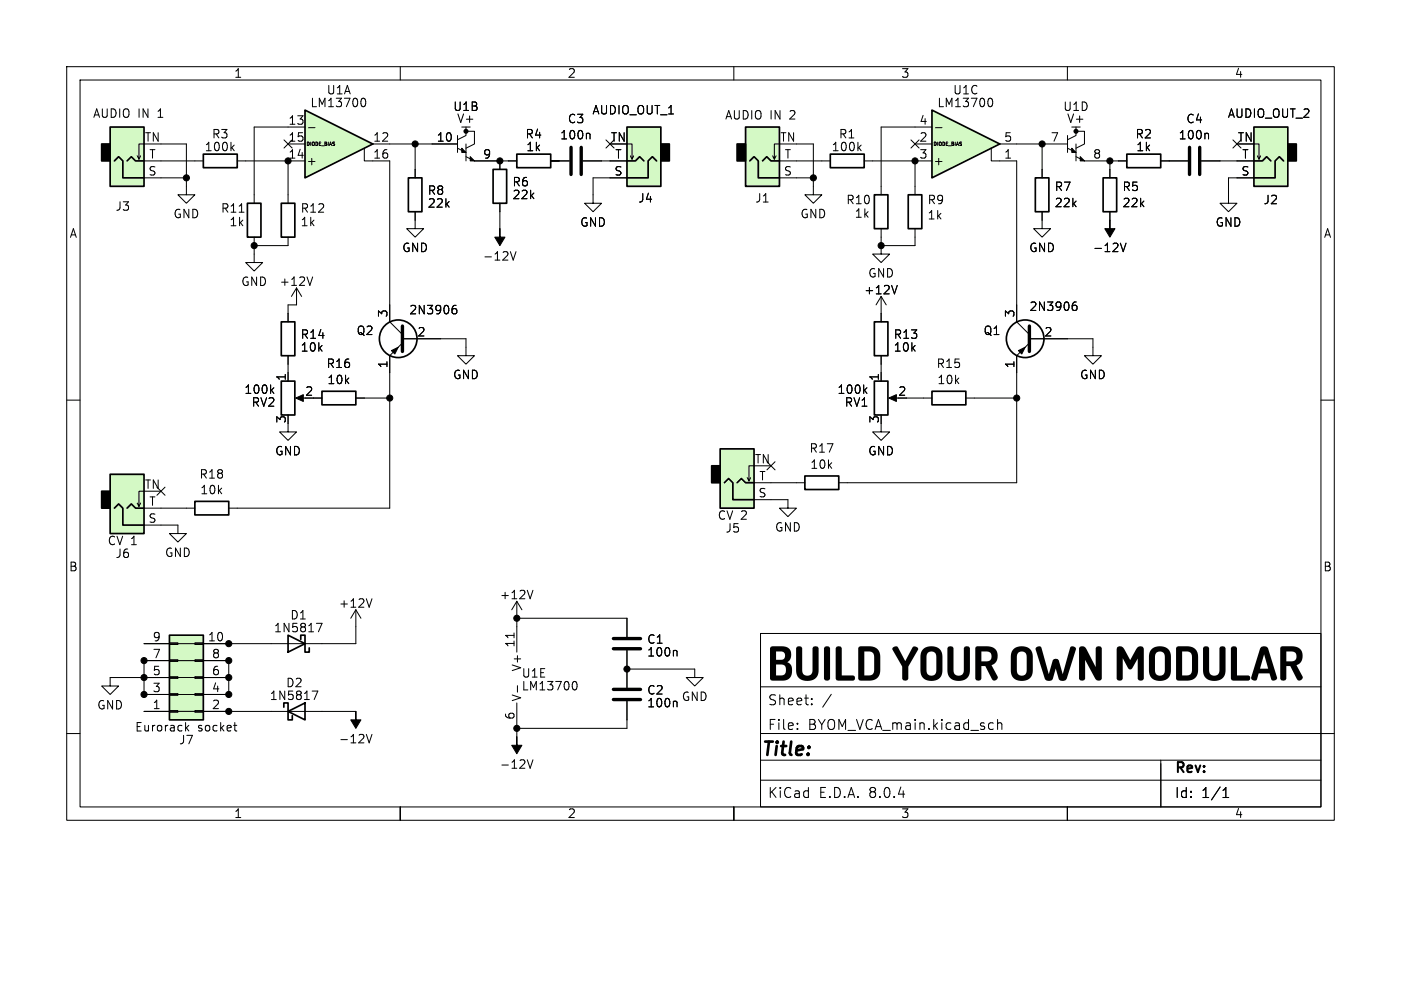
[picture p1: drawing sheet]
<svg xmlns="http://www.w3.org/2000/svg" width="210mm" height="148mm" viewBox="0 0 210 148" stroke-linecap="round" stroke-linejoin="round" font-family="sans-serif">
<g fill="none" stroke="#000" stroke-width=".15">
<path d="M10 10h190v113h-190zM12 12h186v109h-186zM60 10v2M110 10v2M160 10v2M181 20l.2 .2v.6M175.3 24.1h2.8M180.1 24.1h2.8M10 60h2M40.7 58.5l.3 .5M41 58.1l-.4 .5M43.2 47v1.3"/>
<path d="M43.2 53.3v1.3M43.2 55.9v1.3M44.7 59.7h1M47 59.7h1.3M53.3 59.7h1.3M198 60h2M40.6 96.5h7.7M47.4 93.5h.9l-.6 1.2M114 95h84v26h-84zM10 110h2M114 110h86M114 117h84"/>
<path d="M114 114h84M114 103h84M119.5 109.2v.2M119.5 108.5v.1M121.7 105.5v.2M121.7 104.8v.1M124.6 104.1l-1.3 1.9M148.8 108.4l.1 .1M148.9 109.3l-.1 .1M149.5 107.9v1.5M149.5 108.5a.37 .37 0 0 1 .7 .1v.8M174 114v7v-6.5"/>
<path d="M183.3 119.6h.9M183.3 118.5l.4-.4 .1 1.5M60 121v2M110 121v2M160 121v2"/>
</g>
<g fill="#000">
<path d="M115.5 97l1.7-.1a1.29 1.29 0 0 1 1.4 .9 1.29 1.29 0 0 1-.6 1.5 1.5 1.5 0 0 1 .6 2l-.4 .5-.7 .3h-1.7l-.3-.1-.1-.2v-.5h1.7a.86 .86 0 0 0 .6-1.4l-.1-.1a1.95 1.95 0 0 0-1.3-.2v1.7h-.9v-2.4h1.7a.63 .63 0 0 0 .6-.6 .63 .63 0 0 0-.6-.6h-.8v1.2h-.9v-1.7zM128.8 97l1.5-.1a1.48 1.48 0 0 1 1.7 1.6v2a1.48 1.48 0 0 1-1.7 1.6l-1.5-.1-.2-.2v-.5h1a1.35 1.35 0 0 0 1.2-.2l.2-.5v-2.1a.7 .7 0 0 0-.7-.8h-.7v3.6h-1v-4.1zM138.3 97.4a1.83 1.83 0 0 1 2.9 .4l.1 .5v2.2a1.65 1.65 0 0 1-2.5 1.4 1.42 1.42 0 0 1-.8-1.4v-2h.9v2a.74 .74 0 0 0 .7 .8 .74 .74 0 0 0 .8-.8v-2a.74 .74 0 0 0-.8-.8 .74 .74 0 0 0-.7 .8h-.9l.1-.7zM146.3 97l1.6-.1a1.48 1.48 0 0 1 1.6 1.1 1.48 1.48 0 0 1-.9 1.7l1 1.8a.48 .48 0 0 1-.3 .5 .48 .48 0 0 1-.6-.2l-1-1.9h-.6v1.9a.5 .5 0 0 1-.4 .3 .5 .5 0 0 1-.5-.3v-2.6h.9a1.63 1.63 0 0 0 1.3-.2 .77 .77 0 0 0 .2-.8 .77 .77 0 0 0-.7-.5h-.8v1.5h-.9zM151.9 97.4a1.83 1.83 0 0 1 2.8 .4l.1 .5v2.2a1.65 1.65 0 0 1-2.5 1.4 1.42 1.42 0 0 1-.8-1.4v-2h.9v2a.74 .74 0 0 0 .8 .8 .74 .74 0 0 0 .7-.8v-2a.74 .74 0 0 0-.7-.8 .74 .74 0 0 0-.8 .8h-.9l.1-.7zM172.6 97.4a1.83 1.83 0 0 1 2.8 .4l.1 .5v2.2a1.65 1.65 0 0 1-2.5 1.4 1.42 1.42 0 0 1-.8-1.4v-2h.9v2a.74 .74 0 0 0 .8 .8 .74 .74 0 0 0 .7-.8v-2a.74 .74 0 0 0-.7-.8 .74 .74 0 0 0-.8 .8h-.9l.1-.7zM176.4 97l1.5-.1a1.48 1.48 0 0 1 1.7 1.6v2a1.48 1.48 0 0 1-1.7 1.6l-1.5-.1-.1-.2v-.5h.9a1.35 1.35 0 0 0 1.3-.2l.2-.5v-2.1a.71 .71 0 0 0-.8-.8h-.7v3.6h-.9v-4.1zM189 97l.5-.1 .5 .2 1.4 4.5a.5 .5 0 0 1-.3 .4 .5 .5 0 0 1-.5-.1l-.3-.9h-1.6l-.3 .9a.51 .51 0 0 1-.5 .1 .51 .51 0 0 1-.4-.4l.5-1.3h2.1l-.6-2.2-.6 2.2h-.9l.9-3.1zM192 97l1.6-.1a1.48 1.48 0 0 1 1.6 1.1 1.48 1.48 0 0 1-.9 1.7l1 1.8a.48 .48 0 0 1-.3 .5 .48 .48 0 0 1-.6-.2l-1-1.9h-.6v1.9a.5 .5 0 0 1-.4 .3 .5 .5 0 0 1-.5-.3v-2.6h.9a1.63 1.63 0 0 0 1.3-.2 .77 .77 0 0 0 .2-.8 .77 .77 0 0 0-.7-.5h-.8v1.5h-.9zM119.5 97h.5l.2 .2v3.3a.77 .77 0 0 0 .8 .8 .77 .77 0 0 0 .8-.8v-3.3a.51 .51 0 0 1 .5-.3 .51 .51 0 0 1 .4 .3v3.3a1.69 1.69 0 0 1-2.5 1.4 1.42 1.42 0 0 1-.9-1.4v-3.3zM123.6 97l.3-.1a.44 .44 0 0 1 .5 .3v4.6a.51 .51 0 0 1-.4 .3 .51 .51 0 0 1-.5-.3v-4.6zM125.4 97l.2-.1a.44 .44 0 0 1 .6 .3v4.1h1.7a.42 .42 0 0 1 .3 .4 .42 .42 0 0 1-.3 .4h-2.2l-.3-.1-.1-.2v-4.6z"/>
<path d="M133.8 97.1l.5-.2 .2 .1 1.2 2.1 1.1-2a.5 .5 0 0 1 .5-.1 .5 .5 0 0 1 .3 .4l-1.4 2.5v1.9a.51 .51 0 0 1-.5 .3 .51 .51 0 0 1-.5-.3v-1.9l-1.4-2.5zM142.1 97h.6l.2 .2v3.3a.77 .77 0 0 0 .8 .8 .77 .77 0 0 0 .8-.8v-3.3a.51 .51 0 0 1 .4-.3 .51 .51 0 0 1 .5 .3v3.3a1.69 1.69 0 0 1-2.6 1.4 1.42 1.42 0 0 1-.8-1.4v-3.3zM155.3 97.1l.2-.1a.43 .43 0 0 1 .6 .1l1.1 4 .6-2.1a.57 .57 0 0 1 .9 0l.6 2.1 1.1-4a.49 .49 0 0 1 .5-.2 .49 .49 0 0 1 .4 .5l-1.4 4.4a.75 .75 0 0 1-1.2 0l-.4-1.6-.5 1.6a.76 .76 0 0 1-1.2 0l-1.4-4.4zM161.9 97a.69 .69 0 0 1 1 .4l1.3 2.6v-2.8a.51 .51 0 0 1 .5-.3 .51 .51 0 0 1 .5 .3v4.6a.56 .56 0 0 1-1 0l-1.5-2.8v2.8a.51 .51 0 0 1-.5 .3 .51 .51 0 0 1-.5-.3v-4.6zM167.5 97a.69 .69 0 0 1 1.1 .4l.8 1.6 .9-1.6a.6 .6 0 0 1 .6-.5 .6 .6 0 0 1 .6 .5v4.4a.51 .51 0 0 1-.5 .3 .51 .51 0 0 1-.5-.3v-3l-.8 1.4a.35 .35 0 0 1-.6 0l-.8-1.5v3.1a.51 .51 0 0 1-.5 .3 .51 .51 0 0 1-.4-.3v-4.4zM180.5 97h.5l.2 .2v3.3a.77 .77 0 0 0 .8 .8 .77 .77 0 0 0 .8-.8v-3.3a.51 .51 0 0 1 .4-.3 .51 .51 0 0 1 .5 .3v3.3a1.69 1.69 0 0 1-2.5 1.4 1.42 1.42 0 0 1-.9-1.4v-3.3zM184.6 97l.3-.1a.44 .44 0 0 1 .5 .3v4.1h1.7a.42 .42 0 0 1 .3 .4 .42 .42 0 0 1-.3 .4h-2.2l-.3-.1-.1-.2v-4.6z"/>
</g>
<path d="M42.2 48.3h2v5h-2zM42.2 57.2h2v5h-2zM48.3 58.7h5v2h-5zM43.2 95.3l2.5 1.2-2.5 1.3zM45.1 95.9v-.6h.6v2.5h.7v-.6" fill="none" stroke="#000" stroke-width=".25"/>
<path d="M44.3 59.7l1.2-.5v1z" fill="#000" stroke="#000" stroke-width=".15"/>
<path d="M178.3 22.1v4.1M179.8 22.1v4.1" fill="none" stroke="#000" stroke-width=".51"/>
<path d="M188 19.1h5v8.8h-5z" fill="#d4f9c5"/>
<path d="M193 21.6h1.3v2.5h-1.3z" fill="#000" stroke="#000" stroke-width=".25"/>
<path d="M184.1 29.2v1.3h1.3l-1.3 1.3-1.2-1.3h1.2M185.4 26.7h2.6M185.4 24.1h2.6M188 21.6h.7v2.3l.3-.5M188.5 23.4l.2 .5M53.3 91.4l-.7 1.3M53.3 91.4v2.6M53.3 91.4l.8 1.3M55.8 89.8l-.5 1.3M16.5 101.6v1.3h1.3l-1.3 1.2-1.3-1.2h1.3" fill="none" stroke="#000" stroke-width=".15"/>
<path d="M188 19.1h5v8.8h-5zM188 24.1h1.2l.7-.6 .6 .6M192.4 24.1l-.6-.6-.7 .6v2.6h-3.1" fill="none" stroke="#000" stroke-width=".25"/>
<path d="M25.4 95.3h5.1v12.7h-5.1z" fill="#d4f9c5"/>
<g fill="none" stroke="#000" stroke-width=".15">
<path d="M156.2 31.8v2.5h1.3l-1.3 1.3-1.3-1.3h1.3M156.2 25.4v1.3M166.4 25.4v1.3M166.4 31.8v1.2M167.6 24.1h1.3M167.9 36.5l.5 1.2 .4-1.2M174 24.1h1.3M44.4 43.2l-.7 1.3M44.4 43.2v2.5M44.4 43.2l.8 1.3M46.9 41.5l-.5 1.3M21.6 96.5h3.8"/>
<path d="M21.6 99.1h3.8M25.4 96.4h1.3v.2h-1.3zM25.4 98.9h1.3v.3h-1.3zM29.2 96.4h1.3v.2h-1.3zM29.2 98.9h1.3v.3h-1.3zM30.5 96.5h3.8M30.5 99.1h3.8M21.6 106.7h3.8M21.6 104.1h3.8M21.6 101.6h3.8M25.4 101.5h1.3v.2h-1.3zM25.4 104h1.3v.3h-1.3z"/>
<path d="M25.4 106.6h1.3v.2h-1.3zM27.9 109.1l.4 .5M28.3 108.8l-.5 .5M29.2 101.5h1.3v.2h-1.3zM29.2 104h1.3v.3h-1.3zM29.2 106.6h1.3v.2h-1.3zM30.5 106.7h3.8M30.5 104.1h3.8M30.5 101.6h3.8M35 108.8h.5M35.3 109.6h.2"/>
</g>
<path d="M155.2 26.7h2v5.1h-2zM165.4 26.7h2v5.1h-2zM168.9 23.1h5.1v2h-5.1zM25.4 95.3h5.1v12.7h-5.1z" fill="none" stroke="#000" stroke-width=".25"/>
<path d="M166.4 33v1.3h.7l-.7 1.3-.8-1.3h.8z" fill="#000" stroke="#000" stroke-width=".15"/>
<path d="M16.5 19.1h5.1v8.8h-5.1z" fill="#d4f9c5"/>
<g fill="#000" stroke="#000" stroke-width=".25">
<path d="M15.2 21.6h1.3v2.5h-1.3z"/>
<circle cx="69.8" cy="19.7" r=".25"/>
</g>
<g fill="none" stroke="#000" stroke-width=".15">
<path d="M69.8 19.1v1.2l-1.2 .7M69.8 19.7h1.3v1.9l-1.3 .6M21.1 23.4l-.3 .5M21.6 21.6h-.8v2.3l-.2-.5M21.6 26.7h2.5M21.6 24.1h2.5M38.1 38.1v1.3h1.3l-1.3 1.2-1.3-1.2h1.3M43.2 29.2v1.3M43.2 35.6v1.2M62.2 31.8v2.5h1.3l-1.3 1.3-1.2-1.3h1.2M62.2 25.4v1.3M64.8 21.6h3.8"/>
<path d="M68.6 22.2l1.2 .7M68.6 20.3v2.6M69.8 23.5l1.3 .6h3.8M69.8 21.6v2.5M76.5 37.7l.4 1.3 .4-1.3M43.2 63.5v1.3h1.2l-1.2 1.2-1.3-1.2h1.3"/>
</g>
<path d="M16.5 19.1h5.1v8.8h-5.1zM17.1 24.1l.7-.6 .6 .6v2.6h3.2M19 24.1l.7-.6 .6 .6h1.3M42.2 30.5h2v5.1h-2zM61.2 26.7h2v5.1h-2z" fill="none" stroke="#000" stroke-width=".25"/>
<path d="M69.2 22.2l.6 .7h-.6zM70.5 23.5l.6 .6h-.6zM74.9 34.3v1.3h.8l-.8 1.2-.7-1.2h.7z" fill="#000" stroke="#000" stroke-width=".15"/>
<path d="M45.7 16.5l10.2 5.1-10.2 5.1z" fill="#d4f9c5"/>
<g fill="none" stroke="#000" stroke-width=".15">
<path d="M43.2 19.1h2.5M46.2 19.1h1M54.3 14.8l.1-.1a.69 .69 0 0 1 .5 .6 .69 .69 0 0 1-.3 .6h-.3M27.9 27.9v1.3h1.3l-1.3 1.3-1.2-1.3h1.2M29.2 24.1h1.3M34.7 22.1l.4 .5M35.1 21.8l-.5 .4M35.6 24.1h1.2M35.9 31.8h.7M38.1 29.2v1.3M38.1 35.6v1.2M43.2 21.6h2.5"/>
<path d="M43.2 24.1h2.5M54.6 22.2v1.9h3.8M55.9 21.6h2.5M58.4 45.7v2.6l1.9 1.9M60.3 51.4l-1.9 1.9v2.6M60.3 50.8h5.7M67.9 46.3h.3l.3 .2-.1 .5h-.5M68.4 45.8l-.5 .1M69.8 52.1v1.2h1.3l-1.3 1.3-1.2-1.3h1.2M26.7 78.7v1.3h1.2l-1.2 1.3-1.3-1.3h1.3M40.6 106.7h7.7M46.8 103.6h.8l-.5 1.3"/>
<path d="M54.9 110.1l.4 1.3 .5-1.3"/>
</g>
<g fill="none" stroke="#000" stroke-width=".25">
<path d="M45.7 16.5l10.2 5.1-10.2 5.1zM30.5 23.1h5.1v2h-5.1zM37.1 30.5h2v5.1h-2zM42.5 106v-.6h.7v2.6h.6v-.7M43.2 106.7l2.5-1.3v2.6z"/>
<circle cx="59.7" cy="50.8" r="2.82"/>
</g>
<path d="M60.3 48.9v3.8" fill="none" stroke="#000" stroke-width=".51"/>
<path d="M58.7 52.6l1-.5-.5 1zM53.3 106.7v1.3h.8l-.8 1.2-.7-1.2h.7z" fill="#000" stroke="#000" stroke-width=".15"/>
<path d="M16.5 71.1h5.1v8.9h-5.1z" fill="#d4f9c5"/>
<path d="M15.2 73.7h1.3v2.5h-1.3z" fill="#000" stroke="#000" stroke-width=".25"/>
<path d="M21.1 75.4l-.3 .5M21.6 73.7h-.8v2.2l-.2-.5M21.6 78.7h2.5M21.6 76.2h2.5M27.9 76.2h1.3M34.3 76.2h1.3M94 92.7v2.8M94 97.5v5.6M101.3 97.5l.2 .2v.7M94 105.2v2.8M101.3 105.2l.2 .1v.7M104.1 100.3v1.3h1.3l-1.3 1.3-1.2-1.3h1.2" fill="none" stroke="#000" stroke-width=".15"/>
<path d="M16.5 71.1h5.1v8.9h-5.1zM17.1 76.2l.7-.6 .6 .6v2.5h3.2M19 76.2l.7-.6 .6 .6h1.3M29.2 75.2h5.1v2h-5.1z" fill="none" stroke="#000" stroke-width=".25"/>
<path d="M91.9 97.3h4.1M91.9 95.8h4.1M91.9 104.9h4.1M91.9 103.4h4.1" fill="none" stroke="#000" stroke-width=".51"/>
<path d="M111.8 19.1h5v8.8h-5z" fill="#d4f9c5"/>
<path d="M110.5 21.6h1.3v2.5h-1.3z" fill="#000" stroke="#000" stroke-width=".25"/>
<path d="M116.3 23.4l-.2 .5M116.8 21.6h-.7v2.3l-.3-.5M116.8 26.7h2.6M116.8 24.1h2.6" fill="none" stroke="#000" stroke-width=".15"/>
<path d="M111.8 19.1h5v8.8h-5zM112.4 24.1l.6-.6 .7 .6v2.6h3.1M114.3 24.1l.6-.6 .7 .6h1.2" fill="none" stroke="#000" stroke-width=".25"/>
<path d="M94 19.1h5.1v8.8h-5.1z" fill="#d4f9c5"/>
<path d="M99.1 21.6h1.2v2.5h-1.2z" fill="#000" stroke="#000" stroke-width=".25"/>
<path d="M91.4 26.7h2.6M91.4 24.1h2.6M94 21.6h.7v2.3l.3-.5M94.5 23.4l.2 .5M118.1 74.9v1.3h1.3l-1.3 1.3-1.3-1.3h1.3M119.4 72.4h1.2M125.7 72.4h1.3" fill="none" stroke="#000" stroke-width=".15"/>
<path d="M94 19.1h5.1v8.8h-5.1zM94 24.1h1.2l.7-.6 .6 .6M98.4 24.1l-.6-.6-.6 .6v2.6h-3.2M120.6 71.4h5.1v2h-5.1z" fill="none" stroke="#000" stroke-width=".25"/>
<path d="M107.9 67.3h5.1v8.9h-5.1z" fill="#d4f9c5"/>
<g fill="#000" stroke="#000" stroke-width=".25">
<path d="M106.7 69.9h1.2v2.5h-1.2z"/>
<circle cx="161.3" cy="19.7" r=".25"/>
</g>
<g fill="none" stroke="#000" stroke-width=".15">
<path d="M88.3 20l.1 .2v.6M161.3 19.1v1.2l-1.3 .7M161.3 19.7h1.3v1.9l-1.3 .6M74.9 24.1v1.3M74.9 30.5v1.3M76.2 24.1h1.3M82.5 24.1h2.8M87.4 24.1h2.8M88.9 29.2v1.3h1.3l-1.3 1.3-1.3-1.3h1.3M156.2 21.6h3.8M160 22.2l1.3 .7M160 20.3v2.6"/>
<path d="M161.3 23.5l1.3 .6h3.8M161.3 21.6v2.5M129.6 58.5l.3 .5M129.9 58.1l-.4 .5M132.1 44.5l-.8 1.2M132.1 44.5v2.5M132.1 55.9v1.3M132.1 44.5l.7 1.2M133.6 59.7h1M134.5 42.8l-.4 1.3M138.4 59.7h1.3M144.8 59.7h1.2"/>
<path d="M112.5 71.6l-.2 .5M113 69.9h-.7v2.2l-.3-.5M113 74.9h2.6M113 72.4h2.6M132.1 63.5v1.3h1.2l-1.2 1.2-1.3-1.2h1.3M77.1 94.9v.7M77.5 90.2l-.8 1.2M77.5 90.2v2.5M77.5 94v3.8M77.5 90.2l.7 1.2M79.9 88.5l-.4 1.3M77.5 105.4v3.8"/>
<path d="M77.6 102.8v1M79 113.9l.5 1.3 .4-1.3M86 102.2h.1a.69 .69 0 0 1 .5 .5 .69 .69 0 0 1-.3 .7h-.3"/>
</g>
<path d="M73.9 25.4h2v5.1h-2zM77.5 23.1h5v2h-5zM131.1 57.2h2v5h-2zM139.7 58.7h5.1v2h-5.1zM107.9 67.3h5.1v8.9h-5.1zM108.6 72.4l.6-.6 .7 .6v2.5h3.1M110.5 72.4l.6-.6 .7 .6h1.2" fill="none" stroke="#000" stroke-width=".25"/>
<path d="M160.7 22.2l.6 .7h-.6zM161.9 23.5l.7 .6h-.7zM133.2 59.7l1.2-.5v1zM77.5 110.5v1.3h.7l-.7 1.2-.8-1.2h.8z" fill="#000" stroke="#000" stroke-width=".15"/>
<path d="M85.6 22.1v4.1M87.1 22.1v4.1" fill="none" stroke="#000" stroke-width=".51"/>
<path d="M139.7 16.5l10.2 5.1-10.2 5.1z" fill="#d4f9c5"/>
<g fill="none" stroke="#000" stroke-width=".15">
<path d="M43.2 19.1h-5.1v10.1M88.3 20l.1 .2v.6M139.7 19.1h-7.6v10.1M140.2 19.1h1M148.3 14.8l.1-.1a.69 .69 0 0 1 .5 .6 .69 .69 0 0 1-.3 .6h-.3M181 20l.2 .2v.6M24.1 24.1h5.1M24.1 21.6h3.8v6.3M24.1 26.7h3.8M36.8 24.1h6.4v5.1M42.6 21l1.2 1.2M43.2 36.8h-5.1v1.3"/>
<path d="M43.8 21l-1.2 1.2M58.4 21.6h10.2M58.4 24.1v24.2M62.2 21.6v5.1M62.2 31.8v1.2M71.1 24.1h6.4M74.9 24.1v1.3M74.9 30.5v3.8M82.5 24.1h2.8M87.4 24.1h6.6M90.8 21l1.2 1.2M92 21l-1.2 1.2"/>
<path d="M94 26.7h-5.1v2.5M119.4 21.6h2.5v7.6h1.3l-1.3 1.3-1.3-1.3h1.3M119.4 24.1h5.1M119.4 26.7h2.5M128.7 22.1l.4 .5M129.1 21.8l-.5 .4M129.5 24.1h10.2M132.1 36.8v1.3h1.2l-1.2 1.3-1.3-1.3h1.3M132.1 34.3v2.5M136.6 21l1.2 1.2M137.2 21.6h2.5M137.2 24.1v5.1"/>
<path d="M137.2 34.3v2.5h-5.1M137.8 21l-1.2 1.2M148.6 22.2v1.9h3.8v24.2l1.9 1.9M149.9 21.6h6.3v5.1M156.2 31.8v1.2M166.4 31.8v1.2M167.9 36.5l.5 1.2 .4-1.2M168.9 24.1h-2.5v2.6M174 24.1h4.1M180.1 24.1h7.9M184.8 21l1.2 1.2M186 21l-1.2 1.2"/>
<path d="M188 26.7h-3.9v2.5M40.7 58.5l.3 .5M41 58.1l-.4 .5M43.2 53.3v3.9M44.4 45.7h-1.2v2.6M47 59.7h1.3M53.3 59.7h5.1M58.4 53.3v22.9h-22.8M60.3 50.8h9.5v1.3M67.9 46.3h.3l.3 .2-.1 .5h-.5M68.4 45.8l-.5 .1M129.6 58.5l.3 .5"/>
<path d="M129.9 58.1l-.4 .5M132.1 47v1.3M132.1 53.3v3.9M134.5 42.8l-.4 1.3M135.9 59.7h2.5M146 59.7h6.4M154.3 50.8h9.5v2.5h1.3l-1.3 1.3-1.2-1.3h1.2M154.3 51.4l-1.9 1.9v19.1h-25.4M160.8 45.8h.4l.2 .2-.1 .5h-.5M161.3 45.3l-.4 .1M23.5 73.1l1.2 1.2M24.1 76.2h3.8"/>
<path d="M24.1 78.7h2.6M24.7 73.1l-1.2 1.2M115 69.2l1.2 1.3M115.6 72.4h3.8M115.6 74.9h2.5M116.2 69.2l-1.2 1.3M21.6 99.1h12.7v5h-12.7zM21.6 96.5h19M53.3 94v2.5h-5M77.5 94v-1.3h16.5v2.8M94 97.5v5.6M101.3 97.5l.2 .2v.7"/>
<path d="M16.5 101.6h17.8M21.6 106.7h19M48.3 106.7h5M94 105.2v4h-16.5v1.3M94 100.3h10.1M101.3 105.2l.2 .1v.7"/>
</g>
<g fill="none" stroke="#000" stroke-width=".25">
<path d="M139.7 16.5l10.2 5.1-10.2 5.1zM124.5 23.1h5v2h-5zM131.1 29.2h2v5.1h-2zM136.1 29.2h2.1v5.1h-2.1zM131.1 48.3h2v5h-2z"/>
<circle cx="153.7" cy="50.8" r="2.82"/>
</g>
<path d="M154.3 48.9v3.8" fill="none" stroke="#000" stroke-width=".51"/>
<g fill="#000" stroke="#000" stroke-width=".15">
<path d="M152.7 52.6l1-.5-.5 1z"/>
<circle cx="27.9" cy="26.7" r=".46"/>
<circle cx="38.1" cy="36.8" r=".46"/>
<circle cx="43.2" cy="24.1" r=".46"/>
<circle cx="62.2" cy="21.6" r=".46"/>
<circle cx="74.9" cy="24.1" r=".46"/>
<circle cx="121.9" cy="26.7" r=".46"/>
<circle cx="132.1" cy="36.8" r=".46"/>
<circle cx="137.2" cy="24.1" r=".46"/>
<circle cx="156.2" cy="21.6" r=".46"/>
<circle cx="166.4" cy="24.1" r=".46"/>
<circle cx="58.4" cy="59.7" r=".46"/>
<circle cx="152.4" cy="59.7" r=".46"/>
<circle cx="21.6" cy="99.1" r=".46"/>
<circle cx="34.3" cy="99.1" r=".46"/>
<circle cx="34.3" cy="96.5" r=".46"/>
<circle cx="77.5" cy="92.7" r=".46"/>
<circle cx="21.6" cy="101.6" r=".46"/>
<circle cx="21.6" cy="104.1" r=".46"/>
<circle cx="34.3" cy="106.7" r=".46"/>
<circle cx="34.3" cy="101.6" r=".46"/>
<circle cx="34.3" cy="104.1" r=".46"/>
<circle cx="77.5" cy="109.2" r=".46"/>
<circle cx="94" cy="100.3" r=".46"/>
</g>
<text font-size="2.8" x="114" y="113.9">Title:</text>
<g font-size="2.1">
<text x="115" y="106">Sheet:</text>
<text x="115" y="109.7">File:</text>
<text x="121.1" y="109.7">BYOM_VCA_main.kicad_sch</text>
<text x="115" y="119.9">KiCad</text>
<text x="122.7" y="119.9">E.D.A.</text>
<text x="130.3" y="119.9">8.0.4</text>
<text x="176" y="116.3">Rev:</text>
<text x="176" y="119.9">Id:</text>
<text x="180.1" y="119.9">1/1</text>
</g>
<g font-size="1.8">
<text x="35" y="11.9">1</text>
<text x="85" y="11.9">2</text>
<text x="135" y="11.9">3</text>
<text x="185" y="11.9">4</text>
<text x="13.9" y="17.9">AUDIO IN</text>
<text x="23.8" y="17.9">1</text>
<text x="46.4" y="16.3">LM13700</text>
<text x="48.9" y="14.4">U1A</text>
<text x="67.8" y="16.8">U1B</text>
<text x="88.7" y="17.4">AUDIO_OUT_1</text>
<text x="140.4" y="16.3">LM13700</text>
<text x="142.8" y="14.4">U1C</text>
<text x="159.3" y="16.8">U1D</text>
<text x="183.9" y="17.9">AUDIO_OUT_2</text>
<text x="21.6" y="21.3">TN</text>
<text x="22.3" y="23.9">T</text>
<text x="30.6" y="22.9">100k</text>
<text x="31.7" y="21">R3</text>
<text x="43.1" y="18.8">13</text>
<text x="43.1" y="23.9">14</text>
<text x="43.1" y="21.3">15</text>
<text x="55.8" y="21.3">12</text>
<text x="55.8" y="23.9">16</text>
<text x="65.4" y="21.3">10</text>
<text x="68.4" y="18.7">V+</text>
<text x="72.3" y="23.9">9</text>
<text x="78.7" y="21">R4</text>
<text x="78.8" y="22.9">1k</text>
<text x="83.9" y="21.1">100n</text>
<text x="85" y="18.7">C3</text>
<text x="91.5" y="21.3">TN</text>
<text x="92.1" y="23.9">T</text>
<text x="108.6" y="18.1">AUDIO IN</text>
<text x="116.9" y="21.3">TN</text>
<text x="117.5" y="23.9">T</text>
<text x="118.5" y="18.1">2</text>
<text x="124.6" y="22.9">100k</text>
<text x="125.7" y="21">R1</text>
<text x="137.7" y="21.3">2</text>
<text x="137.7" y="23.9">3</text>
<text x="137.7" y="18.8">4</text>
<text x="150.4" y="23.9">1</text>
<text x="150.4" y="21.3">5</text>
<text x="157.4" y="21.3">7</text>
<text x="159.8" y="18.7">V+</text>
<text x="163.8" y="23.9">8</text>
<text x="170.1" y="21">R2</text>
<text x="170.2" y="22.9">1k</text>
<text x="176.6" y="21.1">100n</text>
<text x="177.7" y="18.7">C4</text>
<text x="185.4" y="21.3">TN</text>
<text x="186.1" y="23.9">T</text>
<text x="22.2" y="26.4">S</text>
<text x="45.8" y="25">+</text>
<text x="64" y="29.4">R8</text>
<text x="76.7" y="28.2">R6</text>
<text x="92" y="26.4">S</text>
<text x="117.4" y="26.4">S</text>
<text x="139.8" y="25">+</text>
<text x="158" y="28.9">R7</text>
<text x="168.2" y="28.9">R5</text>
<text x="186" y="26.4">S</text>
<text x="10.3" y="35.9">A</text>
<text x="17.2" y="31.8">J3</text>
<text x="25.9" y="32.9">GND</text>
<text x="33" y="32.1">R11</text>
<text x="34.3" y="34.1">1k</text>
<text x="45" y="32.1">R12</text>
<text x="45" y="34.1">1k</text>
<text x="64" y="31.4">22k</text>
<text x="76.7" y="30.1">22k</text>
<text x="86.9" y="34.2">GND</text>
<text x="95.6" y="30.6">J4</text>
<text x="113.1" y="30.6">J1</text>
<text x="119.9" y="32.9">GND</text>
<text x="126.8" y="30.8">R10</text>
<text x="128" y="32.9">1k</text>
<text x="138.9" y="30.8">R9</text>
<text x="138.9" y="33.1">1k</text>
<text x="158" y="31.3">22k</text>
<text x="168.2" y="31.3">22k</text>
<text x="182.1" y="34.2">GND</text>
<text x="189.3" y="30.8">J2</text>
<text x="198.4" y="35.9">A</text>
<text x="60.2" y="38">GND</text>
<text x="72.3" y="39.3">-12V</text>
<text x="130" y="41.8">GND</text>
<text x="154.2" y="38">GND</text>
<text x="163.7" y="38">-12V</text>
<text x="36.1" y="43.1">GND</text>
<text x="41.8" y="43.1">+12V</text>
<text x="58.2" y="47.7" transform="rotate(-90 58.2 47.7)">3</text>
<text x="61.2" y="47.3">2N3906</text>
<text x="129.4" y="44.4">+12V</text>
<text x="152.1" y="47.7" transform="rotate(-90 152.1 47.7)">3</text>
<text x="154.2" y="46.8">2N3906</text>
<text x="45" y="52.9">10k</text>
<text x="45" y="51">R14</text>
<text x="53.4" y="50.5">Q2</text>
<text x="62.5" y="50.5">2</text>
<text x="133.9" y="52.9">10k</text>
<text x="133.9" y="51">R13</text>
<text x="147.3" y="50.5">Q1</text>
<text x="156.5" y="50.5">2</text>
<text x="36.5" y="59.3">100k</text>
<text x="42.9" y="57.2" transform="rotate(-90 42.9 57.2)">1</text>
<text x="45.6" y="59.4">2</text>
<text x="48.9" y="55.4">R16</text>
<text x="49" y="57.8">10k</text>
<text x="58.2" y="55.3" transform="rotate(-90 58.2 55.3)">1</text>
<text x="67.8" y="57.1">GND</text>
<text x="125.4" y="59.3">100k</text>
<text x="131.8" y="57.2" transform="rotate(-90 131.8 57.2)">1</text>
<text x="134.5" y="59.4">2</text>
<text x="140.3" y="55.4">R15</text>
<text x="140.4" y="57.8">10k</text>
<text x="152.1" y="55.3" transform="rotate(-90 152.1 55.3)">1</text>
<text x="161.8" y="57.1">GND</text>
<text x="37.6" y="61.2">RV2</text>
<text x="42.9" y="63.6" transform="rotate(-90 42.9 63.6)">3</text>
<text x="126.5" y="61.2">RV1</text>
<text x="131.8" y="63.6" transform="rotate(-90 131.8 63.6)">3</text>
<text x="29.8" y="72">R18</text>
<text x="41.1" y="68.5">GND</text>
<text x="113" y="69.6">TN</text>
<text x="121.2" y="68.1">R17</text>
<text x="121.4" y="70.5">10k</text>
<text x="130" y="68.5">GND</text>
<text x="21.6" y="73.4">TN</text>
<text x="22.3" y="75.9">T</text>
<text x="29.9" y="74.3">10k</text>
<text x="113.6" y="74.7">S</text>
<text x="113.7" y="72.1">T</text>
<text x="16" y="82">CV 1</text>
<text x="17.2" y="83.9">J6</text>
<text x="22.2" y="78.5">S</text>
<text x="24.6" y="83.7">GND</text>
<text x="107.5" y="78.2">CV 2</text>
<text x="108.7" y="80.1">J5</text>
<text x="116.1" y="79.9">GND</text>
<text x="10.3" y="85.9">B</text>
<text x="198.3" y="85.9">B</text>
<text x="41" y="95">1N5817</text>
<text x="43.4" y="93.1">D1</text>
<text x="50.7" y="91.3">+12V</text>
<text x="74.8" y="90.1">+12V</text>
<text x="22.8" y="101.3">5</text>
<text x="22.8" y="98.8">7</text>
<text x="22.8" y="96.3">9</text>
<text x="31.1" y="96.3">10</text>
<text x="31.7" y="101.3">6</text>
<text x="31.7" y="98.8">8</text>
<text x="77.2" y="97.2" transform="rotate(-90 77.2 97.2)">11</text>
<text x="78.1" y="101.8">U1E</text>
<text x="78.3" y="100.8" transform="rotate(-90 78.3 100.8)">V+</text>
<text x="96.9" y="96.7">C1</text>
<text x="96.9" y="98.7">100n</text>
<text x="14.5" y="106.6">GND</text>
<text x="22.8" y="106.4">1</text>
<text x="22.8" y="103.9">3</text>
<text x="31.7" y="106.4">2</text>
<text x="31.7" y="103.9">4</text>
<text x="40.3" y="105.2">1N5817</text>
<text x="42.8" y="103.3">D2</text>
<text x="78.1" y="103.7">LM13700</text>
<text x="78.3" y="105.3" transform="rotate(-90 78.3 105.3)">V-</text>
<text x="96.9" y="104.4">C2</text>
<text x="96.9" y="106.3">100n</text>
<text x="102.1" y="105.3">GND</text>
<text x="20.2" y="109.9">Eurorack</text>
<text x="26.7" y="111.8">J7</text>
<text x="29.6" y="109.9">socket</text>
<text x="50.7" y="111.7">-12V</text>
<text x="77.2" y="108" transform="rotate(-90 77.2 108)">6</text>
<text x="74.8" y="115.5">-12V</text>
<text x="35" y="122.9">1</text>
<text x="85" y="122.9">2</text>
<text x="135" y="122.9">3</text>
<text x="185" y="122.9">4</text>
</g>
<g font-size=".7">
<text x="45.8" y="22.1">DIODE_BIAS</text>
<text x="139.8" y="22.1">DIODE_BIAS</text>
</g>
</svg>
